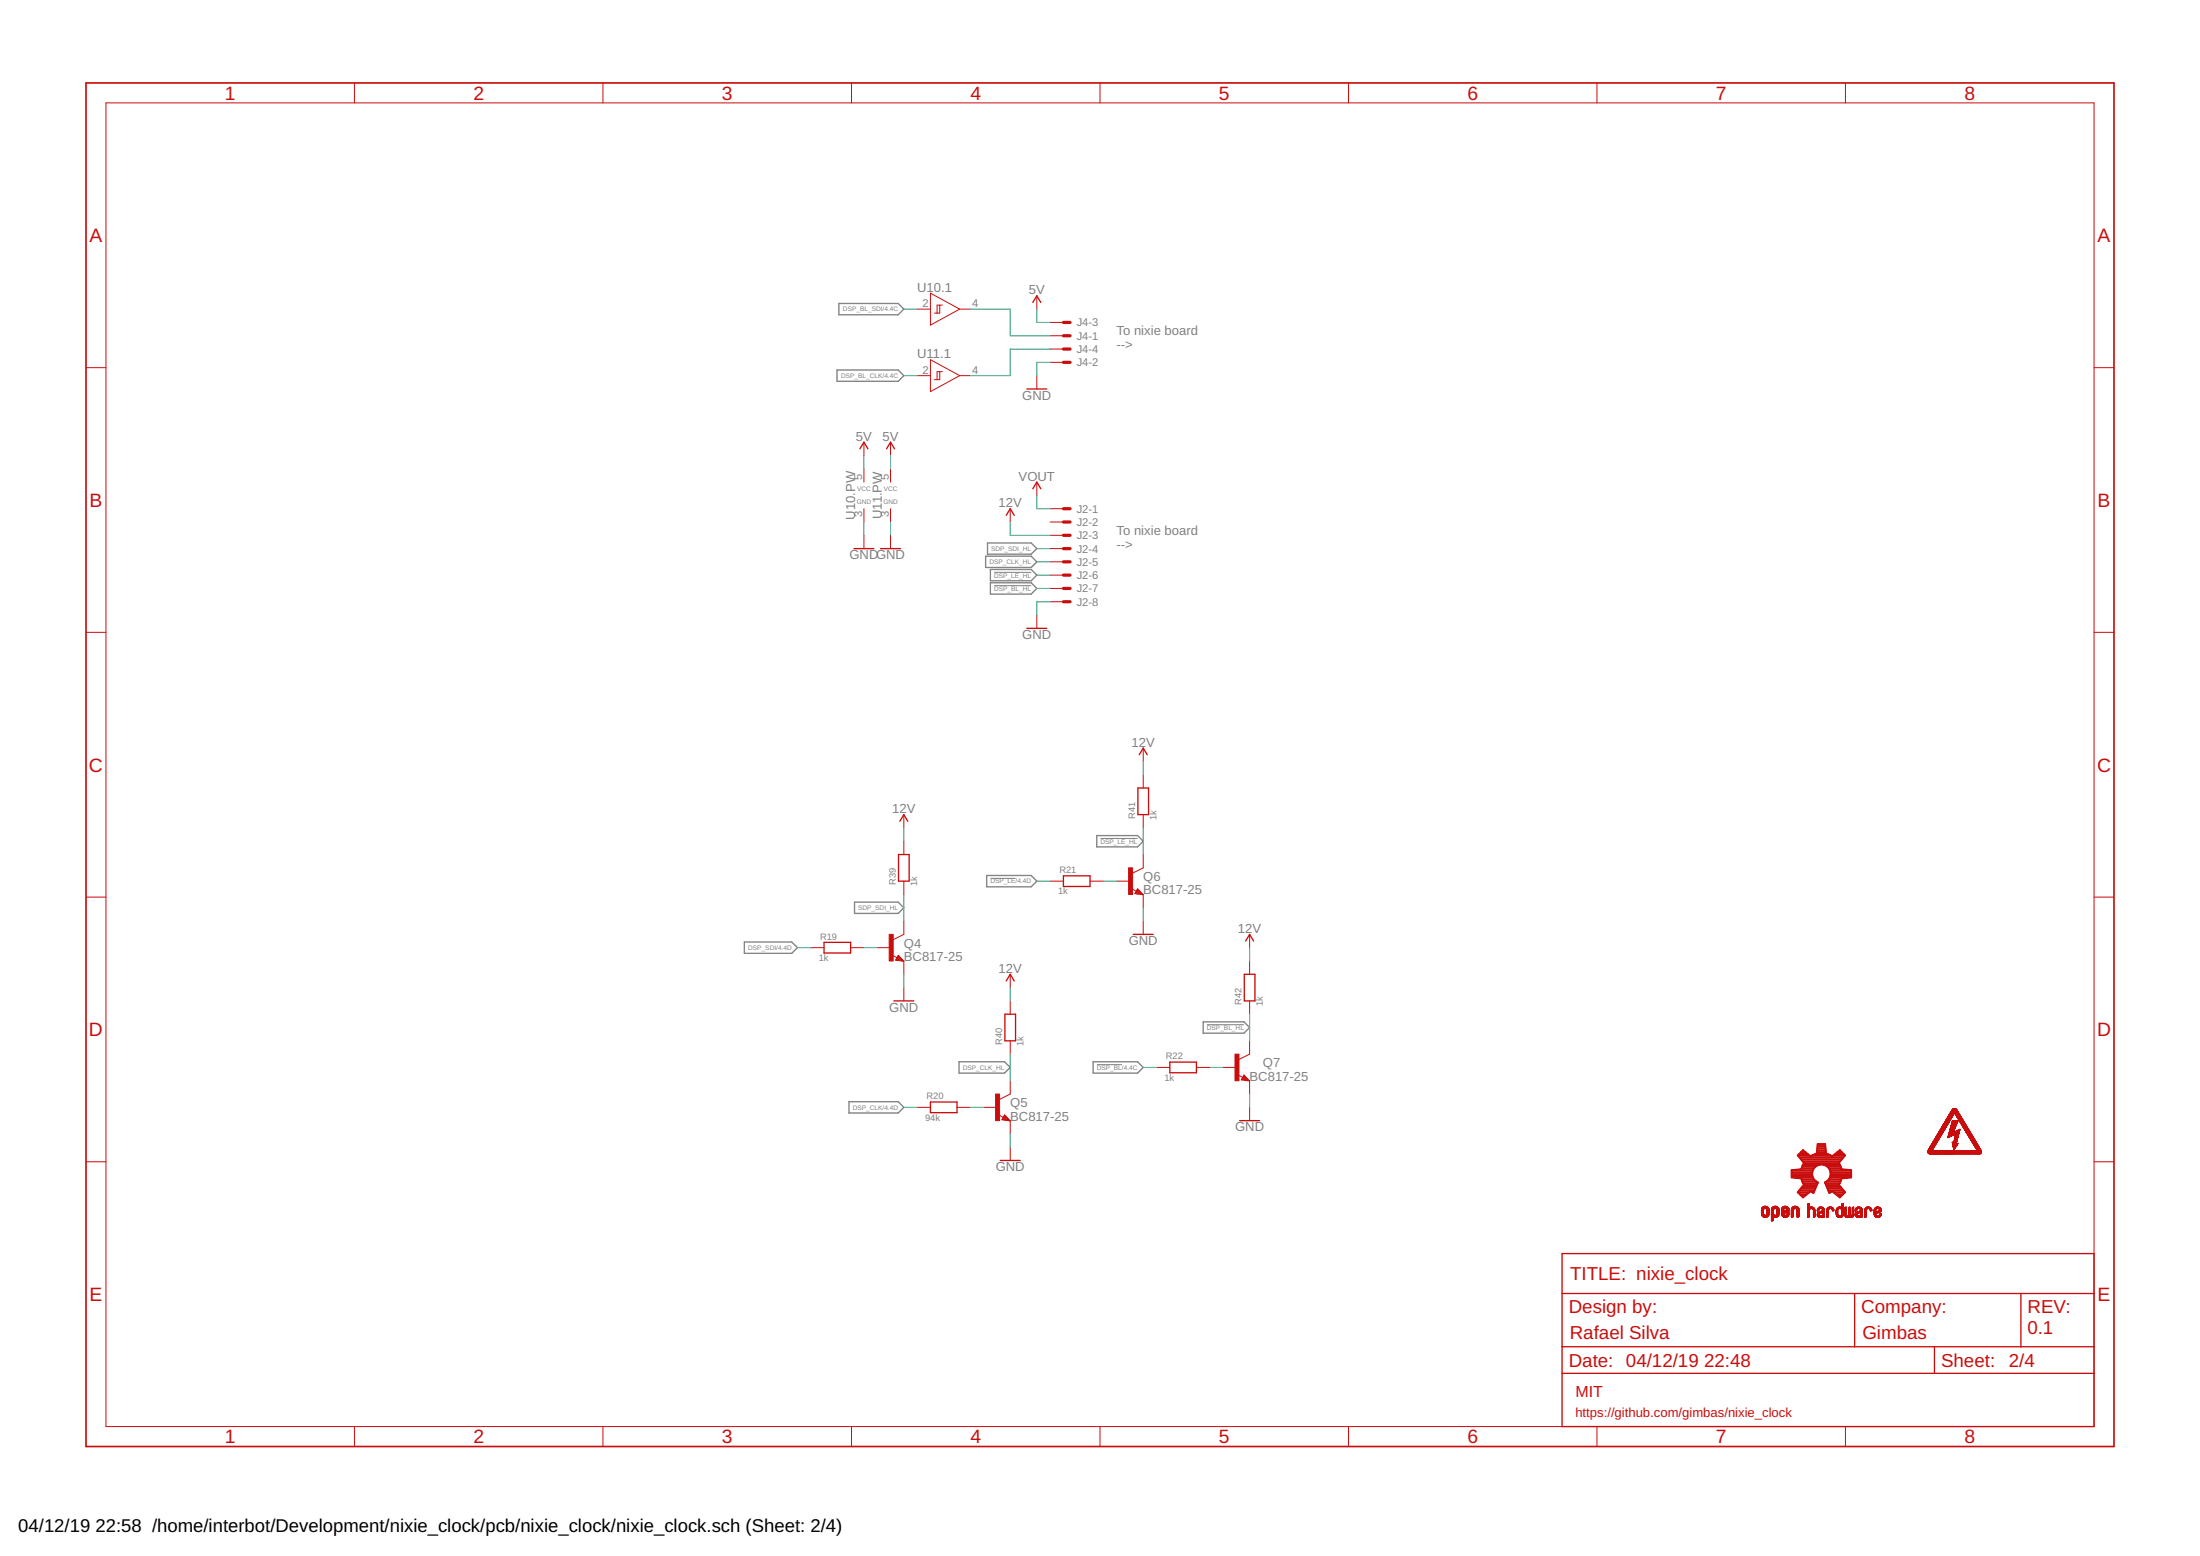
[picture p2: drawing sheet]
<svg xmlns="http://www.w3.org/2000/svg" width="420mm" height="297mm" viewBox="0 0 420 297" stroke-linecap="round" stroke-linejoin="round" font-family="sans-serif">
<g fill="none" stroke="#808080" stroke-width=".25">
<path d="M160.2 57.9h11.3l1.1 1.1-1.1 1.1h-11.3zM159.9 70.6h11.6l1.1 1.1-1.1 1.1h-11.6zM188.2 106.2h8.7l1.1 1.1-1.1 1h-8.7zM188.6 103.7h8.3l1.1 1-1.1 1.1h-8.3zM189.1 108.7h7.8l1.1 1.1-1.1 1.1h-7.8zM189.1 111.3h7.8l1.1 1-1.1 1.1h-7.8zM209.5 159.5h7.8l1 1.1-1 1.1h-7.8zM142.2 179.8h9l1.1 1.1-1.1 1.1h-9zM163.2 172.2h8.3l1.1 1.1-1.1 1.1h-8.3zM188.4 167.1h8.5l1.1 1.1-1.1 1.1h-8.5zM229.8 195.1h7.8l1.1 1.1-1.1 1h-7.8zM162.1 210.3h9.4l1.1 1.1-1.1 1.1h-9.4z"/>
<path d="M183.2 202.7h8.7l1 1.1-1 1.1h-8.7zM208.8 202.7h8.5l1 1.1-1 1.1h-8.5z"/>
</g>
<path d="M189.9 109.3h7M189.9 111.8h7M189.2 167.7h4.8M210.2 160.1h7.1M230.5 195.6h7.1M209.5 203.2h4.8" fill="none" stroke="#808080" stroke-width=".19"/>
<path d="M203.1 64.1h1.3M203.1 69.2h1.3M203.1 61.6h1.3M203.1 66.6h1.3M203.1 97.1h1.3M203.1 99.7h1.3M203.1 102.2h1.3M203.1 104.7h1.3M203.1 107.3h1.3M203.1 109.8h1.3M203.1 112.3h1.3M203.1 114.9h1.3" fill="none" stroke="#c90d0c" stroke-width=".61"/>
<g fill="none" stroke="#c90d0c" stroke-width=".19">
<path d="M20.2 19.6h379.7v252.7h-379.7zM67.7 15.8v3.8M115.1 15.8v3.8M162.6 15.8v3.8M210.1 15.8v3.8M257.5 15.8v3.8M305 15.8v3.8M352.4 15.8v3.8M175.2 59h2.5M177.7 56l5.6 3-5.6 3.1zM179.5 58.3v1.5h-1M180 58.3h-1v1.5"/>
<path d="M183.3 59h2M198 56.5v2.5M16.4 70.2h3.8M175.2 71.7h2.5M177.7 68.7l5.6 3-5.6 3.1zM179.5 71v1.5h-1M180 71h-1v1.5M183.3 71.7h2M198 71.7v2.6M200.6 64.1h2.5M200.6 69.2h2.5M200.6 61.6h2.5"/>
<path d="M200.6 66.6h2.5M399.9 70.2h3.8M165 84.4v2.6M165 89.5v2.5M165 97.1v2.6M170.1 84.4v2.6M170.1 89.5v2.5M170.1 97.1v2.6M192.9 97.1v2.6M198 92v2.6M200.6 97.1h2.5M200.6 99.7h2.5"/>
<path d="M165 102.2v2.5M170.1 102.2v2.5M198 117.4v2.6M200.6 102.2h2.5M200.6 104.7h2.5M200.6 107.3h2.5M200.6 109.8h2.5M200.6 112.3h2.5M200.6 114.9h2.5M16.4 120.7h3.8M399.9 120.7h3.8M172.6 155.5v2.6"/>
<path d="M218.3 142.8v2.6M218.3 147.9v2.5M218.3 155.5v2.6M16.4 171.3h3.8M172.6 160.6v2.5M172.6 168.2v2.6M172.6 175.8v2.6l-2 1M200.6 168.2h2.5M208.2 168.2h2.5M213.3 168.2h2.5M216.3 169.7l.7 .5h.7M216.8 170.5h1.3"/>
<path d="M216.9 170.4h1.1M216.9 170.3h.9M217.1 170h.5M217.1 170.6h1.1M217.1 169.9h.4M217.2 169.8h.2M217.3 169.7l1 1.1-1.6-.2zM218.1 170.8h.2M218.3 163.1v2.6l-2 1M218.3 170.8v2.5M218.3 175.8v2.6M238.7 178.4v2.5"/>
<path d="M399.9 171.3h3.8M154.8 180.9h2.6M162.5 180.9h2.5M167.5 180.9h2.6M170.6 182.4l.7 .4h.7M171.1 183.2h1.2M171.2 183.1h1M171.2 183.3h1.2M171.2 182.9h.9M171.4 182.7h.5M171.4 182.6h.3M171.5 182.5h.1"/>
<path d="M171.6 182.4l1 1.1-1.6-.2zM172.1 183.4h.5M172.6 183.5v2.5M172.6 188.5v2.6M192.9 186v2.5M192.9 191.1v2.5M192.9 198.7v2.5M238.7 183.5v2.5M238.7 191.1v2.5M238.7 198.7v2.5l-2.1 1M175.2 211.4h2.5M182.8 211.4h2.5"/>
<path d="M187.9 211.4h2.5M190.9 212.9l.7 .4M191.4 213.7h1.3M191.5 213.6h1.1M191.5 213.5h.9M191.6 213.3h.7M191.7 213.2h.5M191.7 213.1h.4M191.8 213h.2M191.8 213.8h1M191.9 212.9l1 1.1-1.6-.2zM191.9 212.9h.1"/>
<path d="M192.8 214h.1M192.9 206.3v2.6l-2 1M192.9 213.9v2.6M192.9 219v2.5M220.9 203.8h2.5M228.5 203.8h2.5M233.6 203.8h2.5M236.6 205.3l.7 .4M237.1 206.1h1.3M237.2 206h1.1M237.2 205.9h1M237.3 205.7h.8"/>
<path d="M237.4 205.6h.6M237.4 205.5h.4M237.5 205.4h.2M237.6 205.3h.1M237.6 205.2l1 1.2-1.5-.3zM237.7 206.2h.8M238.7 206.3v2.6M238.7 211.4v2.5M368.2 219.9h10.2M368.2 219.8h10.2M368.2 219.7h10.2M368.2 219.6h10.2"/>
<path d="M368.3 219.5h.8M368.7 218.8h.8M368.8 218.6h.8M369 218.4h.7M369 219.6h-.8M369.1 219.5h-.8M369.1 218.1v.1M369.1 219.4l-.8 .1M369.1 219.4h-.7M369.1 218h.8M369.2 219.3l-.8 .1M369.2 218h.8"/>
<path d="M369.2 219.3h-.8M369.2 219.2l-.8 .1M369.3 219.2h-.8M369.3 219.1l-.8 .1M369.3 219.1h-.8M369.3 219l-.7 .1M369.4 219h-.8M369.4 218.9l-.8 .1M369.4 218.9h-.8M369.4 217.6h.8M369.5 218.8l-.8 .1M369.5 218.8h-.8"/>
<path d="M369.5 218.7h-.8M369.6 218.7h-.8M369.7 218.5h-.8M369.7 218.4h-.8M369.7 217h.8M369.8 218.3l-.8 .1M369.8 218.3h-.8M369.8 216.9h.8M369.8 218.2h-.8M369.8 218.2h-.7M369.9 218.1l-.8 .1M369.9 218.1h-.8"/>
<path d="M370 216.7h.8M370 218h-.8M370 217.9h-.8M370 216.5h.8M370.1 217.8l-.8 .1M370.1 217.8h-.8M370.1 216.5h.8M370.1 217.7h-.8M370.1 216.4h.8M370.2 217.7h-.8M370.2 217.6h-.8M370.2 217.5l-.8 .1"/>
<path d="M370.2 216.2h.9M370.3 217.5h-.8M370.3 217.4h-.8M370.4 217.4h-.9M370.4 217.3h-.8M370.4 215.9h.8M370.4 217.2l-.8 .1M370.5 217.2h-.8M370.5 217.1h-.8M370.5 215.8h.8M370.6 217h-.8M370.6 215.6h.8"/>
<path d="M370.6 216.9h-.8M370.7 216.8h-.8M370.7 216.7l-.8 .1M370.7 216.7h-.8M370.7 215.4h.8M370.8 215.3h.8M370.8 216.6h-.8M370.9 216.4l-.8 .1M370.9 215h.9M371 216.3h-.8M371 214.9h.8M371 216.2l-.8 .1"/>
<path d="M371.1 219.6h.1M371.1 216.1l-.8 .1M371.1 214.8h.8M371.1 216.1h-.8M371.1 216h-.8M371.2 216h-.8M371.3 219.6h.1M371.3 215.8l-.9 .1M371.3 215.8h-.8M371.3 215.7h-.8M371.3 214.3h.9M371.4 215.6l-.8 .1"/>
<path d="M371.4 219.6h.1M371.4 215.6h-.8M371.4 215.5l-.8 .1M371.5 215.5h-.9M371.5 215.4h-.8M371.6 219.6h.1M371.6 214l.8-.1-.9 .1M371.6 215.3h-.8M371.6 215.2h-.8M371.7 215.1l-.8 .1M371.7 213.8h.8M371.7 215.1h-.8"/>
<path d="M371.7 215l-.8 .1M371.8 219.6h.1M371.8 214.9l-.8 .1M371.8 213.5h.8M371.9 219.6h.1M371.9 214.7l-.8 .1M371.9 214.7h-.8M372 214.7h-.8M372 214.6h-.8M372 217.2h.1M372 219.6h.1M372 214.5l-.8 .1"/>
<path d="M372 214.5h-.8M372.1 214.5h-.8M372.1 214.4h-.8M372.1 213h.8M372.2 219.6h.1M372.2 217.1h-.2M372.2 216.5h1.9M372.2 214.3h-.8M372.2 214.2h-.8M372.2 216.3h1.9M372.3 217.1h.1M372.3 216.2h1.9"/>
<path d="M372.3 214.1h-.8M372.3 216.1h.7M372.3 212.7h.8M372.3 217l-.3 .1M372.3 214l-.8 .1M372.3 219.6h.1M372.3 215.9h.8M372.4 215.8h.8M372.4 212.6h.8M372.4 213.9h-.8M372.4 215.6h.9M372.4 217h-.4"/>
<path d="M372.4 213.8l-.8 .1M372.4 212.5h1.7M372.5 213.8h-.8M372.5 215.4h.8M372.5 212.4h1.6M372.5 219.6h.1M372.5 212.4h1.5M372.5 213.7h-.8M372.5 216.9l-.5 .1M372.5 212.3h1.5M372.6 215.2h.8M372.6 213.7h-.9"/>
<path d="M372.6 213.6h-.8M372.6 215.1h.9M372.6 212.3h1.4M372.6 215h.9M372.6 212.2h1.3M372.6 216.9h-.5M372.7 213.5h-.9M372.7 216.9h.1M372.7 212.1h1.1M372.7 216.9h-.6M372.7 214.6h1M372.7 213.4h-.8"/>
<path d="M372.7 212h1.1M372.7 213.3h-.8M372.7 214.5h1M372.7 214.4h1M372.8 213.3h-.8M372.8 212h1M372.8 214.3h1M372.8 213.2l-.8 .1M372.8 211.9h.9M372.8 213.2h-.8M372.8 216.8h-.7M372.8 214.1h1.1"/>
<path d="M372.9 218.1h.1M372.9 218v.1M372.9 216.8h.1M372.9 211.9h.8M372.9 218.2h.1M372.9 218.1l.1 .1M372.9 213.1h-.9M372.9 211.8h.8M372.9 213.1h-.8M372.9 218.3h.7M372.9 218.2h.2M372.9 218.4h1"/>
<path d="M372.9 216.7l-.8 .1M372.9 213.9h.1M372.9 213h-.8M372.9 218.5h.9M372.9 211.8h.1M373 211.7h.6M373 218.7h.7M373 213.9h.1M373 212.9l-.8 .1M373 212.9h-.8M373 218.8h.7M373 216.7h-.9"/>
<path d="M373 218.9h.5M373 211.7h.5M373 219h.5M373 216.2h.1M373 216.1l-.7 .1M373 213.9h1M373 212.8l-.8 .1M373.1 219.1h.3M373.1 212.8h-.9M373.1 219.2h.2M373.1 216.7h-1M373.1 216h-.8"/>
<path d="M373.1 212.7l-.8 .1M373.1 219.4h.1M373.1 219.3h.2M373.1 211.6h.3M373.1 218.2h.5M373.2 218.1h.5M373.2 218h.5M373.2 215.8l-.8 .1M373.2 212.6h-.8M373.2 216.6h-1M373.2 215.8h-.8M373.2 213.9h.1"/>
<path d="M373.2 216.6h.1M373.2 219.6h.1M373.2 219.4l-.1 .1M373.2 217.8h.5M373.2 215.7h-.8M373.2 212.5l-.8 .1M373.3 217.6h.5M373.3 219.6h.1M373.3 217.5h.5M373.3 217.4h.5M373.3 215.6h-.9M373.3 213.9h.1"/>
<path d="M373.3 217.3h.6M373.3 216.6h-1.1M373.3 215.5h-.9M373.3 212.5h.8M373.3 217.2h.6M373.3 217.1h.6M373.3 215.5h-.8M373.3 217h.6M373.3 216.5h.1M373.3 216.1h.9M373.3 212.6h.8M373.4 219.2h-.3"/>
<path d="M373.4 216.9h.6M373.4 216.8h.6M373.4 216.7h.6M373.4 216h.1M373.4 215.3h-.9M373.4 212.6h.8M373.4 216.6h.7M373.4 213.9h.1M373.4 212.6l.8 .1M373.4 219.1h-.3M373.4 215.2h-.9M373.4 212.7h.8"/>
<path d="M373.4 216h.8M373.5 215.1l-.9 .1M373.5 212.7h.7M373.5 219h-.5M373.5 212.8h.8M373.5 218.9l-.5 .1M373.5 215h-.9M373.5 212.8l.8 .1M373.5 212.9h.8M373.5 214.9h-.9M373.6 214.8l-1 .1M373.6 212.9l.8 .1"/>
<path d="M373.6 218.8l-.6 .1M373.6 214.8h-1M373.6 213h.8M373.6 218.8h-.6M373.6 214.8h-.9M373.6 215.9h.6M373.6 214.7h-.9M373.7 213.1h.8M373.7 218.1l-.6 .1M373.7 214.7h-1M373.7 218.4h.2M373.7 218h-.5"/>
<path d="M373.7 215.9h.5M373.7 214.5l-1 .1M373.7 218.7h-.7M373.7 217.9h-.5M373.7 213.2h.8M373.7 218.6h-.7M373.7 217.8h-.5M373.7 215.9h.1M373.8 218.6h-.8M373.8 217.7h-.6M373.8 215.8v.1M373.8 214.4h-1"/>
<path d="M373.8 213.3h.8M373.8 217.6h-.5M373.8 218.3h.1M373.8 217.5l-.5 .1M373.8 214.2h-1M373.8 213.4h.8M373.8 217.4h-.5M373.9 217.3h-.6M373.9 213.5h.8M373.9 217.2l-.6 .1M373.9 214.1h-1M373.9 214l-1 .1"/>
<path d="M373.9 218.2v.1M373.9 215.8h.1M373.9 217.1h-.6M373.9 215.8h.4M373.9 214h-1M374 213.9l-1.1 .1M374 217h-.7M374 215.8h.1M374 213.6h.7M374 213.6h.8M374 218.3h-.2M374 216.9l-.7 .1"/>
<path d="M374 215.7h.3M374 213.7h.8M374 216.7h-.6M374.1 215.7h.1M374.1 213.7h.7M374.1 213.8h.8M374.1 216.5h-1.9M374.1 216.4l-1.9 .1M374.1 216.4h-1.9M374.1 213.8l.8 .1M374.1 216.3h-1.9M374.2 213.9h.7"/>
<path d="M374.2 213.9l.8 .1M374.2 216.1l-1 .1M374.2 216.1h-.9M374.2 215.6h.1M374.2 214h.8M374.2 215.9l-.7 .1M374.2 214l.8 .1M374.3 215.8h-.5M374.3 214.1h.8M374.3 215.6h.1M374.3 215.6l-.2 .1M374.3 214.2h.8"/>
<path d="M374.4 214.2h.8M374.4 214.3h.8M374.4 214.4h.8M374.5 214.4h.8M374.5 214.5h.8M374.5 214.5l.8 .1M374.6 214.6h.8M374.6 214.7h.8M374.6 214.7l.9 .1M374.7 214.8h.8M374.7 214.9h.8M374.8 214.9l.8 .1"/>
<path d="M374.8 215h.8M374.8 215l.8 .1M374.9 215.1h.7M374.9 215.1l.8 .1M374.9 215.2h.8M375 215.3h.8M375.1 215.4h.7M375.1 215.4h.8M375.1 215.5h.8M375.2 215.6h.7M375.2 215.6h.8M375.2 215.6l.8 .1"/>
<path d="M375.3 215.8h.7M375.3 215.7h.7M375.3 215.8h.8M375.3 215.8l.8 .1M375.4 215.9h.8M375.4 215.9l.8 .1M375.4 216h.8M375.4 216h.1M375.5 216l.7 .1M375.5 216.1h.8M375.5 216.2h.8M375.6 216.2l.8 .1"/>
<path d="M375.6 216.3h.8M375.6 216.4h.8M375.7 216.4l.8 .1M375.7 216.5h.8M375.8 216.6h.8M375.8 216.7h.8M375.9 216.7l.8 .1M375.9 216.8h.8M375.9 216.9h.8M376 216.9h.7M376 217h.8M376 216.9l.8 .1"/>
<path d="M376 217l.8 .1M376.1 217.1h.8M376.1 217.2h.8M376.2 217.2l.7 .1M376.2 217.3h.8M376.2 217.4h.8M376.3 217.4h.8M376.3 217.5h.8M376.3 217.5l.8 .1M376.4 217.6h.7M376.4 217.6h.8M376.4 217.7h.8"/>
<path d="M376.5 217.8h.8M376.6 217.9h.7M376.6 217.8l.7 .1M376.6 218h.8M376.7 218h.7M376.7 218.1h.8M376.7 218.1l.8 .1M376.7 218.2h.8M376.8 218.2h.7M376.8 218.3h.8M376.8 218.3l.8 .1M376.9 218.4h.7"/>
<path d="M376.9 218.4h.8M376.9 218.5h.8M377 218.6h.7M377 218.6h.8M377 218.7h.8M377.1 218.7h.7M377.1 218.8h.7M377.1 218.8h.8M377.1 218.8l.8 .1M377.2 218.9h.8M377.2 218.9l.8 .1M377.2 219h.8"/>
<path d="M377.3 219l.7 .1M377.3 219.1h.8M377.3 219.1l.8 .1M377.3 219.2h.8M377.4 219.2l.7 .1M377.4 219.3h.8M377.5 219.4h.7M377.5 219.5h.8M377.6 219.6h.7M16.4 221.8h3.8M336.4 231.7l.4 .1M336.4 231.7h.4"/>
<path d="M336.4 231.6h.4M336.4 231.5h.4M336.4 231.4h.4M336.4 231.3h.4M336.4 231.2h.4M336.4 231.1h.4M336.4 231h.4M336.4 230.9h.4M336.4 231.9l.6 .1M336.4 231.9h.5M336.4 231.8l.5 .1M336.4 231.8h.4"/>
<path d="M336.5 232h.6M336.5 232h1.3M336.5 230.6h1.3M336.5 232.1h1.3M336.5 232.1h1.2M336.5 230.5l1.2 .1M336.5 230.5h1.2M336.6 232.2h1.1M336.6 232.2h1M336.6 230.5h1.1M336.6 230.4h1M336.7 232.3h.9"/>
<path d="M336.7 230.4h.8M336.8 232.3h.7M336.8 230.3h.7M336.8 230.8l-.4 .1M336.9 230.8h-.5M336.9 232.4h.4M336.9 230.7l-.5 .1M336.9 230.3h.4M337 230.7h-.6M337 232.4h.2M337.2 230.7h.6M337.4 230.7h.4"/>
<path d="M337.4 231.9h.4M337.4 230.8h.4M337.4 231.8h.5M337.4 230.9h.5M337.5 231.7h.4M337.5 231.6h.4M337.5 231.5h.4M337.5 231.4h.4M337.5 231.3h.4M337.5 231.2h.4M337.5 231.1h.4M337.5 231h.4"/>
<path d="M337.5 230.9h.4M337.8 230.7h-1.3M337.8 232h-.6M337.8 231.9l-.5 .1M337.8 231.9h-.4M338.3 232.9h.4M338.3 232.8h.4M338.3 232.7h.4M338.3 232.6h.4M338.3 232.5h.4M338.3 232.4h.4M338.3 232h.7"/>
<path d="M338.3 231.9l.6 .1M338.3 231.9h.5M338.3 231.8l.5 .1M338.3 231.8h.4M338.3 231.7h.4M338.3 231.6h.4M338.3 231.5h.4M338.3 231.4h.4M338.3 231.3h.4M338.3 231.2h.4M338.3 231.1h.4M338.3 231h.4"/>
<path d="M338.3 230.9h.4M338.3 233.1h.2M338.4 230.6h1.3M338.5 230.5l1.1 .1M338.5 230.5h1.1M338.6 233h-.3M338.6 230.4h.9M338.6 230.4h.8M338.7 233h-.4M338.7 230.3h.7M338.7 230.9h-.4M338.8 230.8l-.5 .1"/>
<path d="M338.8 230.8h-.5M338.8 232.4h.5M338.8 230.7l-.5 .1M338.9 230.3h.3M338.9 230.7h-.5M339 232.4h.1M339.1 232h.6M339.2 230.7h.5M339.3 230.7h.4M339.3 231.9h.4M339.3 230.8h.4M339.3 231.8h.5"/>
<path d="M339.3 230.8h.5M339.4 231.8h.4M339.4 230.9h.4M339.4 232.3h-1.1M339.4 231.7h.4M339.4 231.6h.4M339.4 231.5h.4M339.4 231.4h.4M339.4 231.3h.4M339.4 231.2h.4M339.4 231.1h.4M339.4 231h.4"/>
<path d="M339.5 232.3h-1.2M339.5 232.2h-1.2M339.6 232.2h-1.3M339.6 232.1l-1.3 .1M339.7 232.1h-1.4M339.7 232l-1.4 .1M339.7 230.7h-1.3M339.7 231.9l-.5 .1M340.2 231.9h.5M340.2 231.8l.5 .1M340.2 231.8h.5M340.2 231.7l.4 .1"/>
<path d="M340.2 231.2h.4M340.2 231.1h.4M340.2 231h.4M340.2 230.9h.4M340.2 230.8h.5M340.3 231.9l.5 .1M340.3 232h.6M340.3 232h1.3M340.3 230.6h1.3M340.4 232.1h1.1M340.4 230.6h1.2M340.4 230.5h1.1"/>
<path d="M340.4 232.2h1.1M340.5 232.2h.9M340.5 230.4h.9M340.6 230.4h.8M340.6 230.3h.7M340.6 232.3h.7M340.6 231h-.4M340.6 231.7h-.4M340.7 231.2h1M340.7 230.8h-.5M340.7 231.6l-.5 .1M340.7 232.4h.5"/>
<path d="M340.7 230.7l-.4 .1M340.8 231.6h-.6M340.8 230.3h.3M340.8 230.7h-.5M340.8 232.4h.3M340.9 231.1h.8M340.9 231.5l-.7 .1M341 231.5h-.8M341.1 231.1h.6M341.1 230.7h.5M341.1 231.5h-.9M341.1 231h.6"/>
<path d="M341.2 230.7h.5M341.2 231.9h.5M341.2 230.8h.5M341.2 231.4h-1M341.2 231.8h.5M341.2 230.9h.5M341.3 231.8h.4M341.3 231.7h.4M341.3 231.6h.4M341.4 231.6h.3M341.4 231.4h-1.2M341.4 232.3h-.9"/>
<path d="M341.5 231.5h.2M341.5 231.3h-1.3M341.6 232.1h-1.3M341.6 231.5h.1M341.6 232h-.6M341.6 230.7h-1.3M341.6 231.9l-.5 .1M341.6 231.2h-1.4M342.1 232.2h.4M342.1 232.1h.4M342.1 232h.4M342.1 231.9h.4"/>
<path d="M342.1 231.8h.4M342.1 231.7h.4M342.1 231.6h.4M342.1 231.5h.4M342.1 231.4h.4M342.1 231.3h.4M342.1 231.2h.4M342.1 231.1h.4M342.1 231h.4M342.1 230.9h.4M342.1 230.8h.5M342.2 232.4h.1"/>
<path d="M342.2 230.6h1.3M342.3 230.5h1.2M342.3 230.5h1.1M342.4 232.3h-.3M342.4 230.4h.9M342.5 230.4h.8M342.5 232.3h-.4M342.5 232.2h-.4M342.5 230.3h.7M342.6 230.8h-.4M342.6 230.7l-.4 .1M342.7 230.3h.3"/>
<path d="M342.7 230.7h-.5M343 230.7h.5M343.1 230.7l.5 .1M343.1 230.8h.5M343.2 230.8h.4M343.2 232.2h.4M343.2 232.1h.4M343.2 232h.4M343.2 231.9h.4M343.2 231.8h.4M343.2 231.7h.4M343.2 231.6h.4"/>
<path d="M343.2 231.5h.4M343.2 231.4h.4M343.2 231.3h.4M343.2 231.2h.4M343.2 231.1h.4M343.2 231h.4M343.2 230.9h.4M343.2 232.4h.1M343.5 232.3h-.3M343.5 230.7h-1.3M343.6 232.3h-.4M345.2 232.2h.3"/>
<path d="M345.2 232.1h.3M345.2 232h.3M345.2 231.9h.3M345.2 231.8h.3M345.2 231.7h.3M345.2 231.6h.3M345.2 231.5h.3M345.2 231.4h.3M345.2 231.3h.3M345.2 231.2h.3M345.2 231.1h.3M345.2 231h.3"/>
<path d="M345.2 230.9h.4M345.2 230.7h1.3M345.2 230.6h1.3M345.2 230.5l1.2 .1M345.2 230.5h1.1M345.2 230.5h1M345.2 230.4h.3M345.2 230.3h.3M345.2 230.2h.3M345.2 230.1h.3M345.2 230h.3M345.2 229.9h.3"/>
<path d="M345.2 229.8h.3M345.3 232.4h.1M345.3 229.8h.2M345.4 229.8h.1M345.4 232.4h-.2M345.5 232.3h-.3M345.5 232.2h-.3M345.6 230.9h-.4M345.6 230.8l-.4 .1M345.7 230.8h-.5M345.7 230.4h.5M345.8 230.7l-.6 .1"/>
<path d="M345.9 230.7h-.7M346 230.7h.5M346.1 230.7l.4 .1M346.2 230.8h.4M346.2 230.8l.4 .1M346.3 230.9h.3M346.3 231h.3M346.3 232.3h.3M346.3 232.2h.3M346.3 232.1h.3M346.3 232h.3M346.3 231.9h.3"/>
<path d="M346.3 231.8h.3M346.3 231.7h.3M346.3 231.6h.3M346.3 231.5h.3M346.3 231.4h.3M346.3 231.3h.3M346.3 231.2h.3M346.3 231.1h.3M346.4 232.4h.1M346.5 232.4h-.2M346.6 232.3h-.3M346.6 232.2h-.3"/>
<path d="M347.1 232l.3 .1M347.1 232h.3M347.1 231.9l.3 .1M347.1 231.9h.2M347.1 231.8h.3M347.1 231h.2M347.1 231h.3M347.1 232.1l.8 .1M347.1 232.1h.4M347.1 232.2h.8M347.2 232.2h.7M347.2 230.7h1.1"/>
<path d="M347.2 232.3h.8M347.3 231.2h-.2M347.3 230.6h1M347.3 232.3h.7M347.3 230.6h.9M347.3 231.1h-.2M347.3 231.4h1.1M347.3 230.5h.8M347.4 232.4h.5M347.4 231.8h-.3M347.4 230.9h-.3M347.4 230.5h.7"/>
<path d="M347.5 232.4h.4M347.5 231.7l-.4 .1M347.5 231.4h.9M347.5 230.8l-.4 .1M347.5 231.7h-.4M347.5 230.4h.5M347.5 230.8h-.4M347.6 230.7l-.4 .1M347.6 231.6l-.5 .1M347.6 231.3h.8M347.6 232.4h.1M347.7 231.6h-.6"/>
<path d="M347.7 231.3h.7M347.7 230.7h-.5M347.8 230.7h.5M347.8 231.2h.6M347.8 231.5l-.6 .1M347.9 231.2h.5M347.9 231.5h-.7M347.9 230.7h.4M348 230.8h.4M348 231.1h.4M348 230.8l.4 .1M348.1 231.1h.3"/>
<path d="M348.1 230.9h.3M348.1 231.5h.3M348.1 231h.3M348.1 232.4h.2M348.1 232.3h.3M348.1 232.2h.3M348.1 232.1h.3M348.1 232h.3M348.1 231.9h.3M348.1 231.8h.3M348.1 231.7h.3M348.1 231.6h.3"/>
<path d="M348.1 232.4h.1M348.4 232.3h-.3M348.4 231.5h-1.1M348.9 232.2h.3M348.9 232.1h.3M348.9 232h.3M348.9 231.9h.3M348.9 231.8h.3M348.9 231.7h.3M348.9 231.6h.3M348.9 231.5h.3M348.9 231.4h.3"/>
<path d="M348.9 231.3h.3M348.9 231.2h.3M348.9 231.1h.3M348.9 231h.3M348.9 230.9h.3M348.9 232.4h.1M349 230.7h1.1M349 232.4h-.1M349 230.6h1.1M349.1 230.6h.9M349.1 232.3h-.2M349.1 230.5h.9"/>
<path d="M349.2 232.3h-.3M349.2 230.9h-.3M349.2 230.8l-.3 .1M349.2 230.5h.7M349.3 230.4h.5M349.3 230.8h-.4M349.4 230.7l-.4 .1M349.5 230.7h-.5M349.6 230.7h.5M349.7 230.7h.4M349.8 230.8h.4M349.9 230.8h.3"/>
<path d="M349.9 230.9h.3M349.9 231h.3M349.9 231.1h.3M350 231.2h.1M350.2 231.1h-.2M350.7 231.7h.3M350.7 231.6h.3M350.7 231.5h.3M350.7 231.4h.3M350.7 231.3h.3M350.7 231.2h.3M350.7 231.1h.3"/>
<path d="M350.7 231.8l.3 .1M350.7 231.8h.3M350.7 231h.3M350.7 231.9l.3 .1M350.7 231.9h.3M350.7 230.9h.3M350.7 232l.4 .1M350.7 232h.4M350.8 232.1h.4M350.8 232.1h1.2M350.8 232.2h1.1M350.8 230.7h1.2"/>
<path d="M350.8 230.6h1.2M350.9 232.2h1M350.9 232.3h.9M350.9 230.6h1.1M351 230.5h1M351 232.3h.7M351 231h-.3M351 230.9h-.3M351.1 232.4h.6M351.1 230.8l-.4 .1M351.1 230.4h.5M351.1 232.4h.5"/>
<path d="M351.1 230.8h-.4M351.2 230.7l-.4 .1M351.3 232.4h.1M351.3 230.7h-.5M351.4 230.7h.6M351.5 230.7h.5M351.6 232.1h.4M351.6 230.8h.4M351.7 232h.3M351.7 230.8h.3M351.7 230.9h.3M351.7 231.9h.3"/>
<path d="M351.7 231.8h.3M351.7 231.7h.3M351.7 231.6h.3M351.7 231.5h.3M351.7 231.4h.3M351.7 231.3h.3M351.7 231.2h.3M351.7 231.1h.3M351.7 231h.3M351.7 230.4h.3M351.7 230.3h.3M351.7 230.2h.3"/>
<path d="M351.7 230.1h.3M351.7 230h.3M351.7 229.9h.3M351.7 229.8h.3M351.8 229.8h.2M351.9 229.8h.1M352 231.9l-.3 .1M352.3 231.9h.3M352.3 231.8h.3M352.3 231.7h.3M352.3 231.6h.3M352.3 231.5h.3"/>
<path d="M352.3 231.4h.3M352.3 231.3h.3M352.3 231.2h.3M352.3 231.1h.3M352.3 231h.3M352.3 230.9h.3M352.3 230.8h.3M352.3 230.7h.3M352.3 230.6h.3M352.3 232.1h.4M352.3 232l.4 .1M352.3 232h.4"/>
<path d="M352.3 230.5h.3M352.4 232.1h1.6M352.4 232.2h1.5M352.4 230.5h.2M352.5 230.4h.1M352.6 232.4h.5M352.6 232.4h.4M352.9 232.4h.1M352.9 232.1h.5M353 232.1h.4M353 232h.3M353 231.9h.3"/>
<path d="M353 231.8h.3M353 231.7h.3M353 231.6h.3M353 231.5h.3M353 231.4h.3M353 231.3h.3M353 231.2h.3M353 231.1h.3M353 231h.3M353 230.9h.3M353 230.8h.3M353 230.7h.3"/>
<path d="M353 230.6h.3M353 230.5h.3M353.1 230.5h.2M353.2 230.4h.1M353.3 232.4h.5M353.3 232.4h.4M353.6 232.1h.4M353.7 232h.3M353.7 231.9h.3M353.8 231.8h.2M353.8 231.7h.2M353.8 231.6h.2"/>
<path d="M353.8 231.5h.2M353.8 231.4h.2M353.8 231.3h.2M353.8 231.2h.2M353.8 231.1h.2M353.8 231h.2M353.8 230.9h.2M353.8 230.8h.2M353.8 230.7h.2M353.8 230.6h.2M353.8 230.5h.2M353.8 232.3h-1.3"/>
<path d="M353.9 232.3h-1.5M353.9 230.4h.1M353.9 232.2h-1.5M354.3 232h.3M354.3 231.9h.3M354.3 231.8h.3M354.3 232h.4M354.3 231h.3M354.3 232.1h.4M354.3 231.7h.4M354.4 232.1l.8 .1M354.4 230.8h.3"/>
<path d="M354.4 232.2h.8M354.5 230.7h1M354.5 232.3h.7M354.5 230.6h1M354.5 231.2h-.2M354.5 230.6h.9M354.6 231.1h-.3M354.6 230.5h.8M354.6 232.4h.6M354.6 230.9h-.3M354.7 230.9h-.4M354.7 230.5h.6"/>
<path d="M354.7 232.4h.5M354.7 231.7l-.4 .1M354.7 231.4h1M354.7 230.4h.5M354.8 230.8h-.4M354.8 230.7l-.4 .1M354.8 231.3h.9M354.9 231.6l-.5 .1M354.9 231.6h-.5M354.9 231.3h.8M355 230.7h-.6M355 230.7h.6"/>
<path d="M355 231.2h.7M355.1 231.5l-.7 .1M355.1 231.2h.6M355.2 230.7l.4 .1M355.2 231.5h-.7M355.2 230.8h.4M355.3 231.5h-.8M355.3 231.1h.4M355.3 230.9h.3M355.3 230.8h.3M355.3 230.9h.4M355.4 231.5h.3"/>
<path d="M355.4 231h.3M355.4 232.2h.3M355.4 232.1h.3M355.4 232h.3M355.4 231.9h.3M355.4 231.8h.3M355.4 231.7h.3M355.4 231.6h.3M355.4 232.4h.1M355.5 232.4h-.1M355.6 232.3h-.2M355.7 232.3h-.3"/>
<path d="M355.7 231.4h-1.1M356.1 232.4h.1M356.1 232.3h.3M356.1 232.2h.3M356.1 232.1h.3M356.1 232h.3M356.1 231.9h.3M356.1 231.8h.3M356.1 231.7h.3M356.1 231.6h.3M356.1 231.5h.3M356.1 231.4h.3"/>
<path d="M356.1 231.3h.3M356.1 231.2h.3M356.1 231.1h.3M356.1 231h.3M356.2 230.8h.3M356.3 232.4h-.2M356.3 230.7h1M356.3 230.6h1M356.4 232.3h-.3M356.4 230.5h.8M356.4 231h-.3M356.4 230.9h-.3"/>
<path d="M356.5 230.9h-.3M356.5 230.5h.6M356.5 230.4h.6M356.6 230.8h-.4M356.6 230.7l-.4 .1M356.8 230.7h-.6M356.8 230.7h.6M357 230.7h.4M357 230.8h.4M357.1 230.8l.4 .1M357.1 230.9h.4M357.2 231h.3"/>
<path d="M357.2 230.9h.3M357.2 231.2h.1M357.4 231.1h-.2M357.5 231.1h-.3M357.9 231.9h.4M357.9 231.8l.3 .1M357.9 231.8h.3M357.9 231.6h.6M357.9 231.4h1.2M357.9 231.3h.3M357.9 231.2h.3M357.9 231.1h.3"/>
<path d="M357.9 231h.3M357.9 231.9l.4 .1M357.9 230.9h.3M357.9 230.9h.4M358 232h.3M358 230.8h.3M358 232l.4 .1M358 232.1h.4M358 232.1l1.2 .1M358.1 232.2h1.1M358.1 230.7h1.1M358.1 232.2h1"/>
<path d="M358.1 230.6h1M358.2 232.3h.9M358.2 230.6h.9M358.2 230.5h.8M358.2 232.3h.8M358.2 231h-.3M358.3 231.7l-.4 .1M358.3 230.5h.6M358.3 232.4h.6M358.3 231.7h-.4M358.4 230.4h.5M358.4 230.8h-.4"/>
<path d="M358.4 232.4h.5M358.4 230.7l-.4 .1M358.5 231.6l-.6 .1M358.6 230.7h-.6M358.6 232.4h.1M358.6 231.2h.7M358.6 230.7h.6M358.7 231.5l-.8 .1M358.7 231.2h.6M358.7 231.5h-.8M358.8 230.7l.4 .1M358.8 231.1h.5"/>
<path d="M358.8 230.8h.5M358.9 231.5h-1M358.9 231.1h.4M358.9 232h.4M358.9 230.8h.4M358.9 231.4h-1M358.9 230.9h.4M359 231.9h.3M359 230.9h.3M359 231.1h.3M359 231h.3M359 231.7h.3"/>
<path d="M359.1 231.7h.2M359.2 232.1h-.4M359.2 231.3h-.8M359.2 231.6h.1M359.2 232l-.3 .1M359.3 231.3h-.8M359.3 231.9h-.4M359.3 231.8h-.3M368.2 220h10.2M368.2 220.1h10.2M368.3 220.1h10M368.3 220.2h10"/>
<path d="M368.4 220.2h9.8M368.5 220.3h9.6M372.4 220.3h.1M372.9 220.3h.1M373 220.3h.1M378 220.3h.1M378.1 220.3h.1M378.4 220h-10.2M399.9 221.8h3.8M67.7 272.3v3.8M115.1 272.3v3.8M162.6 272.3v3.8"/>
<path d="M210.1 272.3v3.8M257.5 272.3v3.8M305 272.3v3.8M352.4 272.3v3.8"/>
</g>
<g fill="none" stroke="#c90d0c" stroke-width=".25">
<path d="M197.3 57.7l.7-1.2 .8 1.2M196.1 74.3h3.8M164.2 85.7l.8-1.3 .8 1.3M169.3 85.7l.8-1.3 .7 1.3M192.2 98.4l.7-1.3 .8 1.3M197.3 93.3l.7-1.3 .8 1.3M163.1 104.7h3.8M168.2 104.7h3.8M196.1 120h3.8M171.9 156.8l.7-1.3 .8 1.3M217.3 150.4h2.1v5.1h-2.1zM217.6 144.1l.7-1.3 .8 1.3"/>
<path d="M157.4 179.9h5.1v2h-5.1zM171.6 163.1h2v5.1h-2zM203.1 167.2h5.1v2h-5.1zM216.4 178.4h3.8M237.9 179.6l.8-1.2 .7 1.2M170.7 191.1h3.8M191.9 193.6h2.1v5.1h-2.1zM192.2 187.3l.7-1.3 .8 1.3M237.6 186h2.1v5.1h-2.1zM177.7 210.4h5.1v2h-5.1zM223.4 202.8h5.1v2h-5.1zM236.7 213.9h3.9"/>
<path d="M191 221.5h3.8M298.3 239.3h101.6v33h-101.6zM298.3 246.9h101.6M298.3 257.1h101.6M354.2 246.9v10.2M369.4 257.1v5.1M386 246.9v10.2M298.3 262.2h101.6"/>
</g>
<g fill="#c90d0c" stroke="#c90d0c" stroke-width=".19">
<path d="M169.8 178.4h.8v5.1h-.8z"/>
<path d="M190.1 208.9h.8v5h-.8z"/>
<path d="M215.5 165.7h.8v5.1h-.8z"/>
<path d="M235.9 201.2h.7v5.1h-.7z"/>
</g>
<path d="M16.4 15.8h387.3v260.3h-387.3z" fill="none" stroke="#c90d0c" stroke-width=".32"/>
<g fill="none" stroke="#c90d0c" stroke-width=".38">
<path d="M344 219.9h.8M344.3 219.6h.1M344.3 219.6l1.5 1.1 1.2-.4 .2-1.9h1.4l.1 1.9 1.2 .4 1.5-1.1M344.3 219.6l-1 1 1.2 1.4-.5 1.2-1.8 .2v1.4l1.8 .2 .5 1.2-1.2 1.4 1 1 1.5-1.2 .6 .3 .8-2-.7-.5M347 219.9h1.7M347 219.6h1.7M347.1 219.2h1.5M347.1 218.9h1.5M347.1 218.6h1.5M350.9 219.9h.8M351.3 219.6h.1M351.4 219.6l1 1-1.2 1.4 .2 .4"/>
<path d="M342.2 224.5h3.9M342.2 224.1h3.9M342.2 223.8h3.9M342.2 223.4h4M342.8 224.8h3.4M343.4 227.6h2.1M343.4 220.6h2.3M343.6 227.3h2.9M343.6 220.3h1.6M343.7 221h8.3M343.7 228h1.4M343.9 226.9h2.8"/>
<path d="M344 221.3h7.7M344.1 223.1h2.3M344.1 228.3h.5M344.1 225.2h2.4M344.2 226.6h2.6M344.2 222.7h2.5M344.2 225.5h2.6M344.3 221.7h7.1M344.3 222.4h3M344.4 225.9h2.7M344.5 226.2h2.5M344.5 222h6.7"/>
<path d="M345.9 220.6h3.9M346.1 223.8l.1 .9 .3 .5M346.1 223.8a1.78 1.78 0 0 1 1.9-1.5 1.78 1.78 0 0 1 1.6 1.8M346.2 227.6h.2M346.8 220.3h2.1M348.4 222.4h3M348.6 225.9h2.7M348.7 226.2h2.5M348.9 225.5h2.6M348.9 226.6h2.6M349 226.9h2.8M349 222.7h2.6"/>
<path d="M349.2 227.3h2.9M349.2 225.2h2.4M349.3 227.6h.2M349.3 223.1h2.3M349.5 224.8h3.4M349.5 223.4h4M349.6 224.5h3.9M349.6 223.8h3.9M349.6 224.1l-.4 1.1M349.6 224.1h3.9M350.1 220.6h2.2M350.2 227.6h2.1"/>
<path d="M350.5 220.3h1.6M350.6 228h1.4M351.1 228.3h.5M351.4 222.4l.3 .8 1.8 .2v1.4l-1.8 .2-.5 1.2 1.2 1.4-1 1-1.5-1.2-.5 .3-.9-2 .7-.5"/>
</g>
<g fill="none" stroke="#0dab76" stroke-width=".19">
<path d="M172.6 59h2.6M185.3 59h7.6v5.1h7.7M198 59v2.6h2.6M172.6 71.7h2.6M200.6 69.2h-2.6v2.5M200.6 66.6h-7.7v5.1h-7.6M165 87v2.5M165 99.7v2.5M170.1 87v2.5M170.1 99.7v2.5M192.9 99.7v2.5h7.7M198 94.6v2.5h2.6"/>
<path d="M198 104.7h2.6M198 107.3h2.6M198 109.8h2.6M198 112.3h2.6M200.6 114.9h-2.6v2.5M172.6 158.1v2.5M218.3 145.4v2.5M218.3 158.1v5M172.6 170.8v5M198 168.2h2.6M210.7 168.2h2.6M218.3 173.3v2.5"/>
<path d="M152.3 180.9h2.5M165 180.9h2.5M172.6 186v2.5M192.9 188.5v2.6M238.7 180.9v2.6M238.7 193.6v5.1M172.6 211.4h2.6M185.3 211.4h2.6M192.9 201.2v5.1M192.9 216.5v2.5M218.3 203.8h2.6M231 203.8h2.6"/>
<path d="M238.7 208.9v2.5"/>
</g>
<g font-size="3.7" fill="#c90d0c">
<text x="42.9" y="19">1</text>
<text x="90.4" y="19">2</text>
<text x="137.9" y="19">3</text>
<text x="185.3" y="19">4</text>
<text x="232.8" y="19">5</text>
<text x="280.3" y="19">6</text>
<text x="327.7" y="19">7</text>
<text x="375.2" y="19">8</text>
<text x="17.1" y="46.2">A</text>
<text x="400.6" y="46.2">A</text>
<text x="17.1" y="96.7">B</text>
<text x="400.6" y="96.7">B</text>
<text x="17" y="147.3">C</text>
<text x="400.5" y="147.3">C</text>
<text x="17" y="197.8">D</text>
<text x="400.5" y="197.8">D</text>
<text x="17.1" y="248.4">E</text>
<text x="400.6" y="248.4">E</text>
<text x="42.9" y="275.5">1</text>
<text x="90.4" y="275.5">2</text>
<text x="137.9" y="275.5">3</text>
<text x="185.3" y="275.5">4</text>
<text x="232.8" y="275.5">5</text>
<text x="280.3" y="275.5">6</text>
<text x="327.7" y="275.5">7</text>
<text x="375.2" y="275.5">8</text>
</g>
<g font-size="3.6" fill="#c90d0c">
<text x="299.9" y="244.4">TITLE: nixie_clock</text>
<text x="299.6" y="250.7">Design by:</text>
<text x="355.5" y="250.7">Company:</text>
<text x="387.2" y="250.7">REV:</text>
<text x="299.8" y="255.6">Rafael Silva</text>
<text x="355.7" y="255.6">Gimbas</text>
<text x="387.2" y="254.7">0.1</text>
<text x="299.6" y="260.9">Date: 04/12/19</text>
<text x="325.4" y="260.9">22:48</text>
<text x="370.7" y="260.9">Sheet:</text>
<text x="383.7" y="260.9">2/4</text>
</g>
<g font-size="3.5">
<text x="3.5" y="292.5">04/12/19</text>
<text x="18.2" y="292.5">22:58 /home/interbot/Development/nixie_clock/pcb/nixie_clock/nixie_clock.sch (Sheet: 2/4)</text>
</g>
<text font-size="3" fill="#c90d0c" x="300.9" y="266.7">MIT</text>
<g font-size="2.5" fill="#808080">
<text x="175.2" y="55.7">U10.1</text>
<text x="196.5" y="56.2">5V</text>
<text x="213.3" y="64">To nixie board</text>
<text x="175.2" y="68.4">U11.1</text>
<text x="213.3" y="66.6">--&gt;</text>
<text x="195.2" y="76.3">GND</text>
<text x="163.5" y="84.2">5V</text>
<text x="168.6" y="84.2">5V</text>
<text x="194.5" y="91.8">VOUT</text>
<text x="163.3" y="99.2" transform="rotate(-90 163.3 99.2)">U10.PW</text>
<text x="168.4" y="99.1" transform="rotate(-90 168.4 99.1)">U11.PW</text>
<text x="190.7" y="96.8">12V</text>
<text x="162.2" y="106.8">GNDGND</text>
<text x="213.3" y="102.1">To nixie board</text>
<text x="213.3" y="104.7">--&gt;</text>
<text x="195.2" y="122">GND</text>
<text x="216.1" y="142.6">12V</text>
<text x="170.4" y="155.3">12V</text>
<text x="218.3" y="170.7">BC817-25</text>
<text x="218.3" y="168.2">Q6</text>
<text x="236.4" y="178.1">12V</text>
<text x="172.6" y="183.4">BC817-25</text>
<text x="172.6" y="180.9">Q4</text>
<text x="190.7" y="185.7">12V</text>
<text x="215.6" y="180.4">GND</text>
<text x="169.8" y="193.1">GND</text>
<text x="241.2" y="203.8">Q7</text>
<text x="238.6" y="206.3">BC817-25</text>
<text x="192.9" y="213.9">BC817-25</text>
<text x="192.9" y="211.4">Q5</text>
<text x="235.9" y="216">GND</text>
<text x="190.2" y="223.6">GND</text>
</g>
<text font-size="2.5" fill="#c90d0c" x="300.9" y="270.6">https://github.com/gimbas/nixie_clock</text>
<g font-size="2.1" fill="#808080">
<text x="176.2" y="58.7">2</text>
<text x="185.7" y="58.7">4</text>
<text x="205.6" y="64.9">J4-1</text>
<text x="205.6" y="62.3">J4-3</text>
<text x="176.2" y="71.4">2</text>
<text x="185.7" y="71.4">4</text>
<text x="205.6" y="69.9">J4-2</text>
<text x="205.6" y="67.4">J4-4</text>
<text x="164.6" y="91.7" transform="rotate(-90 164.6 91.7)">5</text>
<text x="169.7" y="91.7" transform="rotate(-90 169.7 91.7)">5</text>
<text x="164.6" y="98.6" transform="rotate(-90 164.6 98.6)">3</text>
<text x="169.7" y="98.6" transform="rotate(-90 169.7 98.6)">3</text>
<text x="205.6" y="97.9">J2-1</text>
<text x="205.6" y="100.4">J2-2</text>
<text x="205.6" y="102.9">J2-3</text>
<text x="205.6" y="105.5">J2-4</text>
<text x="205.6" y="108">J2-5</text>
<text x="205.6" y="110.6">J2-6</text>
<text x="205.6" y="113.1">J2-7</text>
<text x="205.6" y="115.6">J2-8</text>
</g>
<g font-size="1.8" fill="#808080">
<text x="216.8" y="156.3" transform="rotate(-90 216.8 156.3)">R41</text>
<text x="220.9" y="156.5" transform="rotate(-90 220.9 156.5)">1k</text>
<text x="202.3" y="166.7">R21</text>
<text x="171.1" y="169" transform="rotate(-90 171.1 169)">R39</text>
<text x="175.2" y="169.2" transform="rotate(-90 175.2 169.2)">1k</text>
<text x="202.1" y="170.7">1k</text>
<text x="156.6" y="179.4">R19</text>
<text x="156.4" y="183.4">1k</text>
<text x="237.1" y="191.8" transform="rotate(-90 237.1 191.8)">R42</text>
<text x="241.2" y="192.1" transform="rotate(-90 241.2 192.1)">1k</text>
<text x="191.4" y="199.4" transform="rotate(-90 191.4 199.4)">R40</text>
<text x="195.5" y="199.7" transform="rotate(-90 195.5 199.7)">1k</text>
<text x="222.6" y="202.2">R22</text>
<text x="176.9" y="209.9">R20</text>
<text x="222.4" y="206.3">1k</text>
<text x="176.7" y="213.9">94k</text>
</g>
<g font-size="1.2" fill="#808080">
<text x="161" y="59.5">DSP_BL_SDI/4.4C</text>
<text x="160.6" y="72.2">DSP_BL_CLK/4.4C</text>
<text x="163.7" y="93.7">VCC</text>
<text x="168.8" y="93.7">VCC</text>
<text x="163.6" y="96.3">GND</text>
<text x="168.7" y="96.3">GND</text>
<text x="189" y="107.7">DSP_CLK_HL</text>
<text x="189.3" y="105.2">SDP_SDI_HL</text>
<text x="189.9" y="110.2">DSP_LE_HL</text>
<text x="189.9" y="112.8">DSP_BL_HL</text>
<text x="210.2" y="161">DSP_LE_HL</text>
<text x="163.9" y="173.7">SDP_SDI_HL</text>
<text x="189.2" y="168.7">DSP_LE/4.4D</text>
<text x="142.9" y="181.4">DSP_SDI/4.4D</text>
<text x="230.5" y="196.6">DSP_BL_HL</text>
<text x="183.9" y="204.2">DSP_CLK_HL</text>
<text x="209.5" y="204.2">DSP_BL/4.4C</text>
<text x="162.9" y="211.8">DSP_CLK/4.4D</text>
</g>
</svg>
